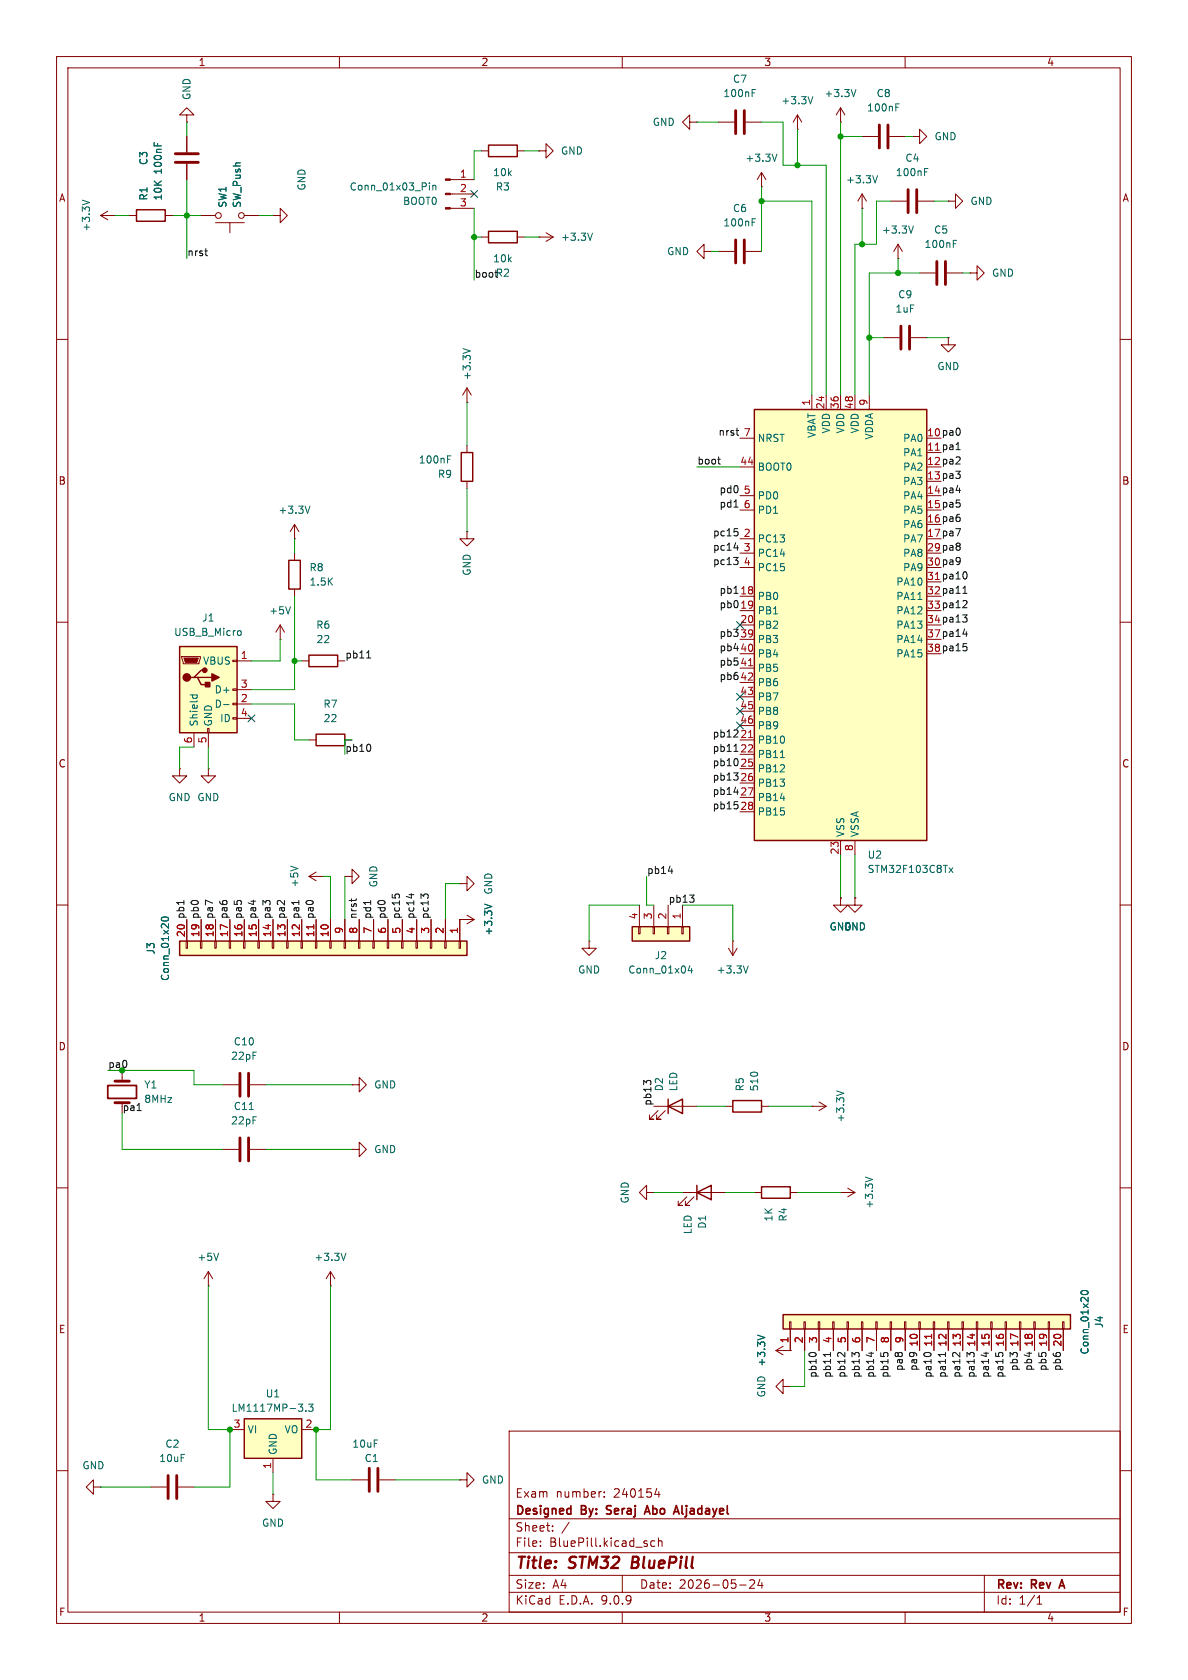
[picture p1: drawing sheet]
<svg xmlns="http://www.w3.org/2000/svg" width="210mm" height="297mm" viewBox="0 0 210 297" stroke-linecap="round" stroke-linejoin="round" font-family="sans-serif">
<g fill="none" stroke="#840000" stroke-width=".18">
<path d="M10 10h190v277h-190zM12 12h186v273h-186zM60 10v2M110 10v2M160 10v2M95.2 26.7h1.3v-1.3l1.3 1.3-1.3 1.2v-1.2M95.2 26.7h.1M10 60h2M198 60h2M10 110h2M198 110h2M10 160h2"/>
<path d="M198 160h2M10 210h2M198 210h2M90 253h108v32h-108zM10 260h2M90 278.5h108M90 274.5h108M90 268.5h108M95.5 273.2v.2M95.5 272.5v.1M97.7 270.5v.2M97.7 269.8v.1"/>
<path d="M100.6 269.1l-1.3 1.9M106.8 264.5v.2M106.8 263.8v.1M110 278.5v3M115.8 272.5l-.5-.1-.3 .3v.4l.2 .2h.6M115.8 264.2h.9M116.4 272.5l.2-.1 .4 .1v.9M116.4 271.9v1.5M116.5 263.7v1M132.5 279.4l.6-.1 .2 .1 .1 .3-.9 1.1h.9M134.3 279.2l-.3 1.1h.9M134.7 279.8v1"/>
<path d="M174 278.5v6.5M198 260h2M60 285v2M90 281.5h108M110 285v2M130.8 280.2h1.1M160 285v2M183.3 283.6h.9M183.3 282.5l.5-.4v1.5"/>
</g>
<path d="M107.2 267.6l.2 .1M107.3 266.3v.5M113.9 267.7l.5-1.5 .5 1.5M114.1 267.3h.7M187.7 279.3l-.5 1.5M187.3 280.4h.8" fill="none" stroke="#840000" stroke-width=".3"/>
<path d="M111.9 275.2l-.3 2h.8" fill="none" stroke="#840000" stroke-width=".4"/>
<path d="M43.2 250.8h10.1v7h-10.1z" fill="#ffffc2"/>
<path d="M43.2 250.8h10.1v7h-10.1z" fill="none" stroke="#840000" stroke-width=".25"/>
<g fill="none" stroke="#840000" stroke-width=".18">
<path d="M148.6 19.1l-.8 1.2M148.6 19.1l.8 1.2M148.6 19.1v2.5M134.6 33h.1M134.6 30.5l-.7 1.3M134.6 30.5l.8 1.3M134.6 30.5v2.5M148.6 21.6h.1M152.4 24.1h2.8M157.2 24.1h2.8M161.3 24.1h1.3v-1.2l1.2 1.2-1.2 1.3v-1.3M161.3 24.1h.1"/>
<path d="M127 44.5h2.8M131.8 44.5h2.8M171.4 48.3h1.3v-1.3l1.3 1.3-1.3 1.2v-1.2M171.4 48.3h.1M21.6 189.2v1.9M39.4 203.2h2.8M44.2 203.2h2.8M62.2 203.2h1.3v-1.3l1.3 1.3-1.3 1.3v-1.3M62.2 203.2h.1M40.6 252.7h2.6M48.3 257.8v2.5M53.3 252.7h2.6"/>
<path d="M16.5 262.9v-1.3l-1.3 1.3 1.3 1.3v-1.3h1.3M17.8 262.9h.1M26.7 262.9h2.8M31.5 262.9h2.8M48.3 264.2v1.2h1.2l-1.2 1.3-1.3-1.3h1.3M48.3 264.2h.1"/>
</g>
<path d="M151.3 15.8l-.4 1.3M158.4 19h.4M158.4 18.4h.6M133 39.3h.4M133 38.7h.6M137.3 27.2l-.4 1.3M44.1 196.2h.7M52.7 248.2h.8l-.4 .5M53.5 248.8v.6M54.1 249.4v.1M54.5 248.2h.8l-.4 .5 .4 .1v.6l-.2 .1-.6-.1" fill="none" stroke="#006464" stroke-width=".18"/>
<path d="M155.4 22.1v4.1M157 22.1v4.1M130 42.4v4.1M131.6 42.4v4.1M20.3 194.9h2.6M20.3 191.1h2.6M42.4 201.2v4M43.9 201.2v4M29.7 260.9v4M31.2 260.9v4" fill="none" stroke="#840000" stroke-width=".51"/>
<path d="M19 191.9h5.1v2.3h-5.1z" fill="none" stroke="#840000" stroke-width=".3"/>
<path d="M133.3 72.4h30.5v76.2h-30.5z" fill="#ffffc2"/>
<path d="M133.3 72.4h30.5v76.2h-30.5zM55.9 129.8h5.1v2h-5.1z" fill="none" stroke="#840000" stroke-width=".25"/>
<g fill="none" stroke="#840000" stroke-width=".18">
<path d="M157.5 35.6h2.8M162.3 35.6h2.8M167.6 35.6h1.3v-1.3l1.3 1.3-1.3 1.2v-1.2M167.6 35.6h.1M156.2 59.7h2.8M158.7 45.7h.1M158.7 43.2l-.7 1.3M158.7 43.2l.8 1.3M158.7 43.2v2.5M161 59.7h2.8M162.6 48.3h2.8M167.4 48.3h2.8"/>
<path d="M130.8 77.5h2.5M143.5 69.9v2.5M146 69.9v2.5M148.6 69.9v2.5M151.1 69.9v2.5M153.7 69.9v2.5M130.8 82.6h2.5M130.8 87.6h2.5M130.8 90.2h2.5M130.8 95.3h2.5M130.8 97.8h2.5M130.8 100.3h2.5"/>
<path d="M130.8 105.4h2.5M130.8 108h2.5M130.8 110.5h2.5M130.8 113h2.5M130.8 115.6h2.5M130.8 118.1h2.5M54.6 130.8h1.3M61 130.8h1.2M130.8 120.7h2.5M130.8 123.2h2.5M130.8 125.7h2.5M130.8 128.3h2.5"/>
<path d="M130.8 130.8h2.5M130.8 133.4h2.5M130.8 135.9h2.5M130.8 138.4h2.5M130.8 141h2.5M130.8 143.5h2.5M148.6 148.6v2.5M151.1 148.6v2.5M39.4 191.8h2.8M44.2 191.8h2.8M62.2 191.8h1.3v-1.3l1.3 1.3-1.3 1.2v-1.2M62.2 191.8h.1"/>
</g>
<path d="M132.3 117.7h.7M132.3 130.4h.7" fill="none" stroke="#a90000" stroke-width=".18"/>
<path d="M161.5 39.9l-.5 1.3M163.4 30.4h.5M163.4 29.8h.6M168.5 43.1h.4M168.5 42.5h.6M162.3 106h.7M137.9 133.9h.8M167.8 153.4l.6 .8M168.4 153.4l-.6 .8" fill="none" stroke="#006464" stroke-width=".18"/>
<path d="M160.5 33.5v4.1M162.1 33.5v4.1M159.3 57.7v4M160.8 57.7v4M165.6 46.2v4.1M167.1 46.2v4.1M42.4 189.7v4.1M43.9 189.7v4.1" fill="none" stroke="#840000" stroke-width=".51"/>
<path d="M31.7 166.4h50.8v2.5h-50.8z" fill="#ffffc2"/>
<path d="M31.7 166.4h50.8v2.5h-50.8zM129.5 194.6h5.1v2h-5.1zM134.6 209.8h5.1v2h-5.1z" fill="none" stroke="#840000" stroke-width=".25"/>
<g fill="none" stroke="#840000" stroke-width=".18">
<path d="M141 22.9h.1M141 20.3l-.8 1.3M141 20.3l.7 1.3M141 20.3v2.6M152.4 36.8h.1M152.4 34.3l-.8 1.3M152.4 34.3l.8 1.3M152.4 34.3v2.5M54.6 154.9l1.3 .8M54.6 154.9h2.5M55.9 154.2l-1.3 .7M57.1 154.9h.1"/>
<path d="M61 154.9h1.2v-1.2l1.3 1.2-1.3 1.3v-1.3M61 154.9h.1M148.6 158.8v1.2h1.3l-1.3 1.3-1.3-1.3h1.3M148.6 158.8h.1M151.1 158.8v1.2h1.3l-1.3 1.3-1.2-1.3h1.2M151.1 158.8h.1M32.9 166.4h.2v1.2h-.2zM33 162.6v3.8M35.4 166.4h.3v1.2h-.3zM35.6 162.6v3.8M38 166.4h.2v1.2h-.2zM38.1 162.6v3.8"/>
<path d="M40.5 166.4h.3v1.2h-.3zM40.6 162.6v3.8M43.1 166.4h.2v1.2h-.2zM43.2 162.6v3.8M45.6 166.4h.2v1.2h-.2zM45.7 162.6v3.8M48.1 166.4h.3v1.2h-.3zM48.3 162.6v3.8M50.7 166.4h.2v1.2h-.2zM50.8 162.6v3.8M53.2 166.4h.3v1.2h-.3zM53.3 162.6v3.8"/>
<path d="M55.8 166.4h.2v1.2h-.2zM55.9 162.6v3.8M58.3 166.4h.2v1.2h-.2zM58.4 162.6v3.8M60.8 166.4h.3v1.2h-.3zM61 162.6v3.8M63.4 166.4h.2v1.2h-.2zM63.5 162.6v3.8M65.9 166.4h.3v1.2h-.3zM66 162.6v3.8M68.5 166.4h.2v1.2h-.2zM68.6 162.6v3.8"/>
<path d="M71 166.4h.2v1.2h-.2zM71.1 162.6v3.8M73.5 166.4h.3v1.2h-.3zM73.7 162.6v3.8M76.1 166.4h.2v1.2h-.2zM76.2 162.6v3.8M78.6 166.4h.3v1.2h-.3zM78.7 162.6v3.8M81.2 166.4h.2v1.2h-.2zM81.3 162.6v3.8M128.3 195.6h1.2M134.6 195.6h1.3"/>
<path d="M143.5 195.6h.1M143.5 195.6h2.5M144.8 194.8l1.2 .8M146 195.6l-1.2 .7M133.3 210.8h1.3M139.7 210.8h1.3M138.4 245.1v-1.3l-1.2 1.3 1.2 1.3v-1.3h1.3M139.7 245.1h.1"/>
</g>
<path d="M55.5 163.5v.7" fill="none" stroke="#a90000" stroke-width=".18"/>
<path d="M143.7 17.1l-.4 1.3M155.1 31.1l-.4 1.2M51.4 153.1l1.2 .4M28.6 162.2a.69 .69 0 0 1 1.2 .3 .72 .72 0 0 1-1.3-.1zM147.9 192.9l1.3 .4" fill="none" stroke="#006464" stroke-width=".18"/>
<path d="M111.8 163.8h10.1v2.6h-10.1z" fill="#ffffc2"/>
<path d="M86.4 40.9h5v2h-5zM51.1 99.1h2v5h-2zM81.5 80h2.1v5.1h-2.1zM111.8 163.8h10.1v2.6h-10.1z" fill="none" stroke="#840000" stroke-width=".25"/>
<g fill="none" stroke="#840000" stroke-width=".18">
<path d="M33 20.3h1.3l-1.3-1.2-1.3 1.2h1.3v1.3M33 21.6h.1M33 24.1v2.8M33 29v2.8M35.6 38.1h2.5M38.1 39.4h5.1M40.6 39.4v1.7M43.2 38.1h2.5M48.3 38.1h1.2v-1.3l1.3 1.3-1.3 1.3v-1.3M48.3 38.1h.1M121.9 21.6v-1.3l-1.3 1.3 1.3 1.3v-1.3h1.3M123.2 21.6h.1"/>
<path d="M127 21.6h2.8M131.8 21.6h2.8M85.1 41.9h1.3M91.4 41.9h1.3M124.5 44.5v-1.3l-1.3 1.3 1.3 1.2v-1.2h1.2M125.7 44.5h.1M167.6 59.7v1.3h1.3l-1.3 1.2-1.2-1.2h1.2M167.6 59.7h.1M82.5 71.1h.1M82.5 68.6v2.5M82.5 78.7v1.3M82.5 68.6l-.7 1.3"/>
<path d="M82.5 68.6l.8 1.3M52.1 95.3h.1M52.1 92.7l-.8 1.3M52.1 92.7l.7 1.3M52.1 92.7v2.6M52.1 97.8v1.3M82.5 94v1.3h1.3l-1.3 1.2-1.2-1.2h1.2M82.5 94h.1M82.5 85.1v1.3M52.1 104.1v1.3M36.8 135.9v1.3h1.3l-1.3 1.2-1.2-1.2h1.2M36.8 135.9h.1"/>
<path d="M81.3 156.2h1.2v-1.3l1.3 1.3-1.3 1.3v-1.3M81.3 156.2h.1M81.3 162.6h.1M81.3 162.6h2.5M82.5 161.8l1.3 .8M83.8 162.6l-1.3 .7M104.1 166.4v1.2h1.3l-1.3 1.3-1.2-1.3h1.2M104.1 166.4h.1M112.9 163.8h.3v1.3h-.3zM113 160v3.8M115.4 163.8h.3v1.3h-.3zM115.6 160v3.8"/>
<path d="M118 163.8h.2v1.3h-.2zM118.1 160v3.8M120.5 163.8h.3v1.3h-.3zM120.6 160v3.8M128.8 167.6l.7 1.3M129.5 166.4h.1M129.5 166.4v2.5M130.3 167.6l-.8 1.3M114.3 210.8v-1.2l-1.3 1.2 1.3 1.3v-1.3h1.3M115.6 210.8h.1M62.2 261.6h2.8M67.1 261.6h2.7"/>
<circle cx="38.6" cy="38.1" r=".51"/>
<circle cx="42.7" cy="38.1" r=".51"/>
</g>
<path d="M133 16.4h.4M133 15.8h.6M27.2 25.2v.6M27.9 25.4v.4M81.9 61.6l1.2 .5M54.8 89.5l-.4 1.2M79.1 81.2h.4M79.1 80.6h.6M85.7 159.8l1.2 .5M122 170.7l-.4 .9h.8M122.3 171.2v.8M132.3 170.8l-.5 1.2" fill="none" stroke="#006464" stroke-width=".18"/>
<path d="M130 19.6v4M131.6 19.6v4M31 28.7h4.1M31 27.2h4.1M65.3 259.6v4.1M66.8 259.6v4.1" fill="none" stroke="#840000" stroke-width=".51"/>
<path d="M31.7 114.3h10.2v15.2h-10.2z" fill="#ffffc2"/>
<path d="M86.4 25.7h5v2h-5zM31.7 114.3h10.2v15.2h-10.2zM34.3 119.8h.6l.7 1.2h1.2M34.9 119.8h2.6M36.2 118.5h-.6l-1.3 1.3h-.6M54.6 115.8h5.1v2.1h-5.1zM118.1 195.6l2.5-1.3v2.6zM118.1 194.3v2.6M123.2 210.8l2.5-1.2v2.5zM123.2 209.6v2.5" fill="none" stroke="#840000" stroke-width=".25"/>
<g fill="none" stroke="#840000" stroke-width=".18">
<path d="M79.6 31.8h4.2M79.6 34.3h4.2M79.6 36.8h4.2M85.1 26.7h1.3M91.4 26.7h1.3M95.2 41.9h.1M95.2 41.9h2.6M96.5 41.1l1.3 .8M97.8 41.9l-1.3 .8M32.1 116.1h3.3v.2l-.2 1h-2.8zM41.1 116.7h.8v.3h-.8zM41.9 116.8h2.5"/>
<path d="M49.5 113h.1M49.5 110.5l-.7 1.3M49.5 110.5l.8 1.3M49.5 110.5v2.5M53.3 116.8h1.3M59.7 116.8h1.3M31.7 135.9v1.3h1.3l-1.3 1.2-1.2-1.2h1.2M31.7 135.9h.1M34.3 129.5v2.6M36.7 128.8h.3v.7h-.3zM36.8 129.5v2.6M41.1 121.8h.8v.2h-.8z"/>
<path d="M41.1 124.3h.8v.3h-.8zM41.1 126.9h.8v.2h-.8zM41.9 121.9h2.5M41.9 124.5h2.5M41.9 127h2.5M115.6 195.6h7.6M116.3 196.3l-1.5 1.6h.8h-.8v-.8M117.6 196.3l-1.5 1.6h.7h-.7v-.8M120.6 210.8h7.7M121.4 211.6l-1.5 1.5h.7h-.7v-.8M122.7 211.6l-1.5 1.5h.7h-.7v-.8M58.4 227.3h.1"/>
<path d="M58.4 224.8l-.7 1.3M58.4 224.8l.8 1.3M58.4 224.8v2.5M81.3 261.6h1.2v-1.3l1.3 1.3-1.3 1.3v-1.3M81.3 261.6h.1"/>
</g>
<g fill="#840000" stroke="#840000" stroke-width=".18">
<path d="M32.5 116.3h2.6l-.3 .8h-2z"/>
<path d="M78.7 31.6h.9v.3h-.9z"/>
<path d="M78.7 34.2h.9v.2h-.9z"/>
<path d="M78.7 36.7h.9v.3h-.9z"/>
</g>
<g fill="#840000" stroke="#840000" stroke-width=".25">
<path d="M36.3 120.7h.8v.7h-.8z"/>
<path d="M37.5 119.1l1.2 .7-1.2 .6z"/>
<circle cx="33" cy="119.8" r=".63"/>
<circle cx="36.2" cy="118.5" r=".38"/>
</g>
<path d="M75.9 32.3v.2M75.9 32.8v.8M76.5 32.8v.8M76.5 32.9l.2-.1h.3l.1 .8M104.7 41.2l-.4 1.3M42.2 111.5l.3 .1 .1 .1v.5l-.4 .1M51.3 107.3l-.4 1.2M33.6 122.9h1.3M34.1 122.9l-.1 .3M34.8 122.9l.1 .3M39.5 124.6h1M61.1 221.6l-.4 1.2" fill="none" stroke="#006464" stroke-width=".18"/>
<path d="M138.4 232.4h50.8v2.5h-50.8z" fill="#ffffc2"/>
<path d="M24.1 37.1h5.1v2h-5.1zM138.4 232.4h50.8v2.5h-50.8z" fill="none" stroke="#840000" stroke-width=".25"/>
<g fill="none" stroke="#840000" stroke-width=".18">
<path d="M17.8 38.1l1.2 .8M17.8 38.1h2.5M19 37.3l-1.2 .8M20.3 38.1h.1M22.9 38.1h1.2M29.2 38.1h1.3M33 24.1v2.8M33 29v2.8M35.6 38.1h2.5M43.2 38.1h2.5M148.6 158.8h.1M151.1 158.8h.1"/>
<path d="M33 162.6v3.8M35.6 162.6v3.8M38.1 162.6v3.8M40.6 162.6v3.8M43.2 162.6v3.8M45.7 162.6v3.8M48.3 162.6v3.8M50.8 162.6v3.8M53.3 162.6v3.8M55.9 162.6v3.8M58.4 162.6v3.8M61 162.6v3.8"/>
<path d="M63.5 162.6v3.8M66 162.6v3.8M68.6 162.6v3.8M71.1 162.6v3.8M73.7 162.6v3.8M76.2 162.6v3.8M78.7 162.6v3.8M81.3 162.6h.1M81.3 162.6v3.8M148.6 210.8h.1M148.6 210.8h2.5M149.9 210.1l1.2 .7"/>
<path d="M151.1 210.8l-1.2 .8M36.8 227.3h.1M36.8 224.8l-.7 1.3M36.8 224.8l.8 1.3M36.8 224.8v2.5M137.2 238.8l1.2 .7M137.2 238.8h2.5M138.4 238l-1.2 .8M139.6 233.7h.2v1.2h-.2zM139.7 238.8h.1M139.7 234.9v3.9M142.1 233.7h.3v1.2h-.3z"/>
<path d="M142.2 234.9v3.9M144.7 233.7h.2v1.2h-.2zM144.8 234.9v3.9M147.2 233.7h.2v1.2h-.2zM147.3 234.9v3.9M149.7 233.7h.3v1.2h-.3zM149.9 234.9v3.9M152.3 233.7h.2v1.2h-.2zM152.4 234.9v3.9M154.8 233.7h.3v1.2h-.3zM154.9 234.9v3.9M157.4 233.7h.2v1.2h-.2z"/>
<path d="M157.5 234.9v3.9M159.9 233.7h.2v1.2h-.2zM160 234.9v3.9M162.4 233.7h.3v1.2h-.3zM162.6 234.9v3.9M165 233.7h.2v1.2h-.2zM165.1 234.9v3.9M167.5 233.7h.3v1.2h-.3zM167.6 234.9v3.9M170.1 233.7h.2v1.2h-.2zM170.2 234.9v3.9M172.6 233.7h.2v1.2h-.2z"/>
<path d="M172.7 234.9v3.9M175.1 233.7h.3v1.2h-.3zM175.3 234.9v3.9M177.7 233.7h.2v1.2h-.2zM177.8 234.9v3.9M180.2 233.7h.3v1.2h-.3zM180.3 234.9v3.9M182.8 233.7h.2v1.2h-.2zM182.9 234.9v3.9M185.3 233.7h.2v1.2h-.2zM185.4 234.9v3.9M187.8 233.7h.3v1.2h-.3z"/>
<path d="M188 234.9v3.9"/>
</g>
<path d="M55.5 163.5v.7M164.7 235.9v.7" fill="none" stroke="#a90000" stroke-width=".18"/>
<path d="M14.5 35.4l1.3 .4M27.2 25.2v.6M27.9 25.4v.4M85.7 159.8l1.2 .5M28.6 162.2a.69 .69 0 0 1 1.2 .3 .72 .72 0 0 1-1.3-.1zM153 208.1l1.2 .4M38.6 221.6l-.4 1.2M133.9 236l1.3 .5M191.1 228.3a.75 .75 0 0 1 1.2 .3 .72 .72 0 0 1-1.2-.2z" fill="none" stroke="#006464" stroke-width=".18"/>
<g fill="none" stroke="#0f0f0f" stroke-width=".18">
<path d="M36.2 44.4h.5M36.4 45.1l.3 .1M130.1 76.1h.5M130.3 76.9l.3 .1M169 79.5h.7M126.9 81.2h.4M127.1 82h.2M129.7 98.5h.8l-.5 .5M129.7 96.9h.8M129.7 89.7h.8M129.8 93.5h.6M130.2 99l.3 .3v.3l-.3 .2"/>
<path d="M130.2 94l.3 .2v.3l-.3 .2M130.3 96.4v.9M64.8 116.3h.7M65.1 115.2l.1-.1v1.2M129.7 104.9h.8M170.2 108.7h.7l-.4 .5M170.2 112.1h.8M170.2 104.9h.7M170.3 113.8h.6M170.5 103.8l.1-.2v1.3M170.8 114.3l.1 .2-.1 .5M170.8 101.2l.1 .4-.1 .6"/>
<path d="M170.8 106.2l.1 .2v.3l-.7 .7h.7M170.8 109.3l.1 .1-.1 .5M65.4 131.7l.1 .4-.1 .6M129.7 136.6h.8l-.5 .5M129.7 132.8h.8M130 131.7l.1-.1v1.2M130.4 129.6l-.7 .7h.8M32.5 159.2v.7M52.8 159.2v.7M62.1 158.9v.5M63 158.9l-.1 .2M65.5 159.2v.7"/>
<path d="M69.3 158.1v.6M69.8 158.3l.3-.3h.3l.2 .3M72.7 158v.8M74.9 158.5l-.5-.5v.8M74.9 158.3l.2-.3h.3l.3 .3M118.1 154h.8M121.9 158.2h.8l-.4 .5M122.6 158.8l.1 .2-.1 .4M129.7 140h.8M129.8 141.7h.6M24.2 196.3h.8M114.3 191.4l-.5-.4v.8"/>
<path d="M114.3 191.1l.2-.1 .5 .1M143.1 239.2l.4-.1 .6 .1M146.8 239.5h-1.3l.2 .1M146.8 239.1v.7M149.3 239.1v.8l-.7-.7-.3-.1-.2 .1M151.1 239.5l-.5-.4v.8M151.2 239.2l.1-.1 .5 .1M154 239v.8M155.7 239.2v.6M156.2 239.2l.2-.1 .5 .1M163.4 239.2l.4-.1 .7 .1M167.1 239.1v.7"/>
<path d="M167.1 239.5h-1.2l.1 .1M169.7 239.1v.8l-.8-.7-.3-.1-.1 .1M171.4 239.5l-.5-.4v.8M171.5 239.2l.2-.1 .4 .1M174.3 239v.8M176 239.2v.6M176.6 239.2l.1-.1 .5 .1"/>
</g>
<g fill="none" stroke="#009600" stroke-width=".18">
<path d="M20.3 38.1h2.6M30.5 38.1h5.1M33 21.6v2.5M33 31.8v13.9M45.7 38.1h2.6M83.8 36.8v12.7M85.1 26.7h-1.3v5.1M92.7 26.7h2.5M123.2 21.6h3.8M134.6 35.6h8.9v34.3M134.6 21.6h3.8v7.6h7.6v40.7M134.6 33v11.5"/>
<path d="M141 22.9v6.3M148.6 21.6v48.3M148.6 24.1h3.8M152.4 36.8v6.4M157.5 35.6h-2.6v7.6h-3.8v26.7M160 24.1h1.3M165.1 35.6h2.5M83.8 41.9h1.3M92.7 41.9h2.5M125.7 44.5h1.3M153.7 59.7h2.5M158.7 45.7v2.6"/>
<path d="M162.6 48.3h-8.9v21.6M163.8 59.7h3.8M170.2 48.3h1.2M82.5 71.1v7.6M52.1 95.3v2.5M82.5 86.4v7.6M123.2 82.6h7.6M49.5 113v3.8h-5.1M52.1 105.4v16.5h-7.7M52.1 116.8h1.2M34.3 132.1h-2.6v3.8M36.8 132.1v3.8"/>
<path d="M44.4 124.5h7.7v6.3h2.5M62.2 130.8h-1.2v2.6M57.1 154.9h1.3v7.7M61 154.9v7.7M81.3 156.2h-2.6v6.4M114.3 154.9v5.1h1.3M148.6 151.1v7.7M151.1 151.1v7.7M113 160h-8.9v6.4M120.6 160h8.9v6.4M21.6 189.2h12.7v2.6h5.1M21.6 196.9v6.3h17.8"/>
<path d="M47 191.8h15.2M123.2 195.6h5.1M135.9 195.6h7.6M47 203.2h15.2M115.6 210.8h5M128.3 210.8h5M141 210.8h7.6M36.8 227.3v25.4h3.8v10.2h-6.3M58.4 227.3v25.4h-2.5v8.9h6.3M142.2 238.8v6.3h-2.5M17.8 262.9h8.9M48.3 260.3v3.9"/>
<path d="M69.8 261.6h11.5"/>
</g>
<path d="M83.2 33.7l1.2 1.2M84.4 33.7l-1.2 1.2M130.2 109.9l1.2 1.2M131.4 109.9l-1.2 1.2M43.8 126.4l1.3 1.2M45.1 126.4l-1.3 1.2M130.2 122.6l1.2 1.2M130.2 127.7l1.2 1.2M130.2 125.1l1.2 1.2M131.4 122.6l-1.2 1.2M131.4 127.7l-1.2 1.2M131.4 125.1l-1.2 1.2" fill="none" stroke="#000084" stroke-width=".18"/>
<g fill="#009600" stroke="#009600" stroke-width=".18">
<circle cx="148.6" cy="24.1" r=".46"/>
<circle cx="141" cy="29.2" r=".46"/>
<circle cx="152.4" cy="43.2" r=".46"/>
<circle cx="83.8" cy="41.9" r=".46"/>
<circle cx="134.6" cy="35.6" r=".46"/>
<circle cx="153.7" cy="59.7" r=".46"/>
<circle cx="158.7" cy="48.3" r=".46"/>
<circle cx="33" cy="38.1" r=".46"/>
<circle cx="55.9" cy="252.7" r=".46"/>
<circle cx="40.6" cy="252.7" r=".46"/>
<circle cx="52.1" cy="116.8" r=".46"/>
</g>
<g font-size="2.8" fill="#840000">
<text x="91" y="277.9">Title:</text>
<text x="100.7" y="277.9">STM32</text>
<text x="112.5" y="277.9">BluePill</text>
</g>
<g font-size="2.1" fill="#840000">
<text x="91" y="268.2">Designed</text>
<text x="91" y="265">Exam</text>
<text x="98.2" y="265">number:</text>
<text x="102.8" y="268.2">By:</text>
<text x="107.9" y="268.2">Seraj</text>
<text x="108.5" y="265">240154</text>
<text x="115.4" y="268.2">Abo</text>
<text x="121.1" y="268.2">Aljadayel</text>
<text x="91" y="273.7">File:</text>
<text x="91" y="271">Sheet:</text>
<text x="97.1" y="273.7">BluePill.kicad_sch</text>
<text x="91" y="281.1">Size:</text>
<text x="97.7" y="281.1">A4</text>
<text x="113" y="281.1">Date:</text>
<text x="120" y="281.1">2026-05-24</text>
<text x="176" y="281.3">Rev:</text>
<text x="182.4" y="281.3">Rev</text>
<text x="188.1" y="281.3">A</text>
<text x="91" y="283.9">KiCad</text>
<text x="98.7" y="283.9">E.D.A.</text>
<text x="106.3" y="283.9">9.0.9</text>
<text x="176" y="283.9">Id:</text>
<text x="180.1" y="283.9">1/1</text>
</g>
<g font-size="1.8" fill="#840000">
<text x="35" y="11.9">1</text>
<text x="85" y="11.9">2</text>
<text x="135" y="11.9">3</text>
<text x="185" y="11.9">4</text>
<text x="10.3" y="35.9">A</text>
<text x="198.4" y="35.9">A</text>
<text x="10.3" y="85.9">B</text>
<text x="198.3" y="85.9">B</text>
<text x="10.3" y="135.9">C</text>
<text x="198.3" y="135.9">C</text>
<text x="10.3" y="185.9">D</text>
<text x="198.3" y="185.9">D</text>
<text x="10.3" y="235.9">E</text>
<text x="198.3" y="235.9">E</text>
<text x="10.3" y="285.9">F</text>
<text x="35" y="286.9">1</text>
<text x="85" y="286.9">2</text>
<text x="135" y="286.9">3</text>
<text x="185" y="286.9">4</text>
<text x="198.4" y="285.9">F</text>
</g>
<g font-size="1.8" fill="#006464">
<text x="33.9" y="17.8" transform="rotate(-90 33.9 17.8)">GND</text>
<text x="127.8" y="17.4">100nF</text>
<text x="129.5" y="14.8">C7</text>
<text x="145.6" y="17.4">+3.3V</text>
<text x="154.9" y="17.4">C8</text>
<text x="115.3" y="22.5">GND</text>
<text x="138" y="18.6">+3.3V</text>
<text x="153.2" y="19.9">100nF</text>
<text x="26.3" y="29.3" transform="rotate(-90 26.3 29.3)">C3</text>
<text x="99.1" y="27.5">GND</text>
<text x="131.7" y="28.8">+3.3V</text>
<text x="159.9" y="28.8">C4</text>
<text x="165.1" y="25">GND</text>
<text x="26.3" y="35.6" transform="rotate(-90 26.3 35.6)">R1</text>
<text x="28.8" y="35.6" transform="rotate(-90 28.8 35.6)">10K</text>
<text x="28.8" y="31" transform="rotate(-90 28.8 31)">100nF</text>
<text x="54.2" y="33.8" transform="rotate(-90 54.2 33.8)">GND</text>
<text x="61.7" y="33.9">Conn_01x03_Pin</text>
<text x="87.1" y="31.3">10k</text>
<text x="87.6" y="33.9">R3</text>
<text x="149.5" y="32.6">+3.3V</text>
<text x="158.3" y="31.3">100nF</text>
<text x="16.1" y="41" transform="rotate(-90 16.1 41)">+3.3V</text>
<text x="40.2" y="36.8" transform="rotate(-90 40.2 36.8)">SW1</text>
<text x="42.8" y="36.8" transform="rotate(-90 42.8 36.8)">SW_Push</text>
<text x="71.1" y="36.4">BOOT0</text>
<text x="127.8" y="40.2">100nF</text>
<text x="129.5" y="37.7">C6</text>
<text x="155.8" y="41.5">+3.3V</text>
<text x="165" y="41.5">C5</text>
<text x="171.5" y="36.4">GND</text>
<text x="87.1" y="46.6">10k</text>
<text x="99.1" y="42.8">+3.3V</text>
<text x="117.8" y="45.3">GND</text>
<text x="163.3" y="44">100nF</text>
<text x="158.7" y="52.9">C9</text>
<text x="175.3" y="49.1">GND</text>
<text x="158.2" y="55.5">1uF</text>
<text x="165.6" y="65.6">GND</text>
<text x="83.4" y="67.3" transform="rotate(-90 83.4 67.3)">+3.3V</text>
<text x="144.4" y="77.5" transform="rotate(-90 144.4 77.5)">VBAT</text>
<text x="146.9" y="76.7" transform="rotate(-90 146.9 76.7)">VDD</text>
<text x="149.5" y="76.7" transform="rotate(-90 149.5 76.7)">VDD</text>
<text x="152" y="76.7" transform="rotate(-90 152 76.7)">VDD</text>
<text x="154.5" y="77.8" transform="rotate(-90 154.5 77.8)">VDDA</text>
<text x="73.9" y="82.1">100nF</text>
<text x="133.9" y="78.3">NRST</text>
<text x="133.9" y="83.4">BOOT0</text>
<text x="159.6" y="78.3">PA0</text>
<text x="159.6" y="80.9">PA1</text>
<text x="159.6" y="83.4">PA2</text>
<text x="77.3" y="84.7">R9</text>
<text x="133.9" y="88.5">PD0</text>
<text x="159.6" y="86">PA3</text>
<text x="159.6" y="88.5">PA4</text>
<text x="49.1" y="91">+3.3V</text>
<text x="133.9" y="91">PD1</text>
<text x="159.6" y="91">PA5</text>
<text x="159.6" y="93.6">PA6</text>
<text x="54.6" y="101.2">R8</text>
<text x="83.4" y="101.9" transform="rotate(-90 83.4 101.9)">GND</text>
<text x="133.9" y="96.1">PC13</text>
<text x="133.9" y="98.7">PC14</text>
<text x="133.9" y="101.2">PC15</text>
<text x="159.6" y="96.1">PA7</text>
<text x="159.6" y="98.7">PA8</text>
<text x="159.6" y="101.2">PA9</text>
<text x="54.6" y="103.7">1.5K</text>
<text x="133.9" y="106.3">PB0</text>
<text x="158.3" y="103.7">PA10</text>
<text x="158.3" y="106.3">PA11</text>
<text x="30.7" y="112.6">USB_B_Micro</text>
<text x="35.6" y="110.1">J1</text>
<text x="47.5" y="108.8">+5V</text>
<text x="55.8" y="111.4">R6</text>
<text x="55.8" y="113.9">22</text>
<text x="133.9" y="108.8">PB1</text>
<text x="133.9" y="111.4">PB2</text>
<text x="133.9" y="113.9">PB3</text>
<text x="158.3" y="108.8">PA12</text>
<text x="158.3" y="111.4">PA13</text>
<text x="158.3" y="113.9">PA14</text>
<text x="35.8" y="117.7">VBUS</text>
<text x="133.9" y="116.4">PB4</text>
<text x="133.9" y="119">PB5</text>
<text x="158.3" y="116.4">PA15</text>
<text x="37.8" y="122.8">D+</text>
<text x="37.8" y="125.3">D-</text>
<text x="57.1" y="125.3">R7</text>
<text x="133.9" y="121.5">PB6</text>
<text x="133.9" y="124.1">PB7</text>
<text x="35.2" y="128.5" transform="rotate(-90 35.2 128.5)">Shield</text>
<text x="37.7" y="128.5" transform="rotate(-90 37.7 128.5)">GND</text>
<text x="38.8" y="127.9">ID</text>
<text x="57.1" y="127.9">22</text>
<text x="133.9" y="126.6">PB8</text>
<text x="133.9" y="129.1">PB9</text>
<text x="133.9" y="131.7">PB10</text>
<text x="133.9" y="134.2">PB11</text>
<text x="133.9" y="136.8">PB12</text>
<text x="29.7" y="141.8">GND GND</text>
<text x="133.9" y="139.3">PB13</text>
<text x="133.9" y="141.8">PB14</text>
<text x="133.9" y="144.4">PB15</text>
<text x="149.5" y="148.1" transform="rotate(-90 149.5 148.1)">VSS</text>
<text x="152" y="148.1" transform="rotate(-90 152 148.1)">VSSA</text>
<text x="153.3" y="152">U2</text>
<text x="153.3" y="154.5">STM32F103C8Tx</text>
<text x="52.9" y="157" transform="rotate(-90 52.9 157)">+5V</text>
<text x="66.9" y="157" transform="rotate(-90 66.9 157)">GND</text>
<text x="87.2" y="158.2" transform="rotate(-90 87.2 158.2)">GND</text>
<text x="87.2" y="165.5" transform="rotate(-90 87.2 165.5)">+3.3V</text>
<text x="146.6" y="164.7">GND</text>
<text x="149.1" y="164.7">GND</text>
<text x="27.5" y="168.8" transform="rotate(-90 27.5 168.8)">J3</text>
<text x="30.1" y="173.5" transform="rotate(-90 30.1 173.5)">Conn_01x20</text>
<text x="102.1" y="172.3">GND</text>
<text x="111" y="172.3">Conn_01x04</text>
<text x="115.6" y="169.8">J2</text>
<text x="126.6" y="172.3">+3.3V</text>
<text x="41.2" y="185">C10</text>
<text x="40.8" y="187.6">22pF</text>
<text x="25.4" y="192.6">Y1</text>
<text x="25.4" y="195.2">8MHz</text>
<text x="41.2" y="196.4">C11</text>
<text x="66" y="192.6">GND</text>
<text x="117.4" y="193" transform="rotate(-90 117.4 193)">D2</text>
<text x="119.9" y="193" transform="rotate(-90 119.9 193)">LED</text>
<text x="131.7" y="193" transform="rotate(-90 131.7 193)">R5</text>
<text x="134.2" y="193" transform="rotate(-90 134.2 193)">510</text>
<text x="40.8" y="199">22pF</text>
<text x="149.5" y="198.5" transform="rotate(-90 149.5 198.5)">+3.3V</text>
<text x="66" y="204.1">GND</text>
<text x="111.4" y="212.9" transform="rotate(-90 111.4 212.9)">GND</text>
<text x="154.5" y="213.8" transform="rotate(-90 154.5 213.8)">+3.3V</text>
<text x="122.5" y="218.3" transform="rotate(-90 122.5 218.3)">LED</text>
<text x="125" y="217.3" transform="rotate(-90 125 217.3)">D1</text>
<text x="136.8" y="216.1" transform="rotate(-90 136.8 216.1)">1K</text>
<text x="139.3" y="216.1" transform="rotate(-90 139.3 216.1)">R4</text>
<text x="34.8" y="223.1">+5V</text>
<text x="55.5" y="223.1">+3.3V</text>
<text x="192.6" y="239.6" transform="rotate(-90 192.6 239.6)">Conn_01x20</text>
<text x="195.2" y="234.9" transform="rotate(-90 195.2 234.9)">J4</text>
<text x="135.5" y="241.7" transform="rotate(-90 135.5 241.7)">+3.3V</text>
<text x="40.8" y="249.8">LM1117MP-3.3</text>
<text x="46.9" y="247.2">U1</text>
<text x="135.5" y="247.1" transform="rotate(-90 135.5 247.1)">GND</text>
<text x="29.1" y="256.1">C2</text>
<text x="43.7" y="253.6">VI</text>
<text x="49.1" y="257.3" transform="rotate(-90 49.1 257.3)">GND</text>
<text x="50.2" y="253.6">VO</text>
<text x="62.2" y="256.1">10uF</text>
<text x="14.5" y="259.9">GND</text>
<text x="28.1" y="258.7">10uF</text>
<text x="64.4" y="258.7">C1</text>
<text x="85.1" y="262.5">GND</text>
<text x="46.2" y="270.1">GND</text>
</g>
<g font-size="1.8" fill="#a90000">
<text x="81.2" y="31.5">1</text>
<text x="81.2" y="34">2</text>
<text x="81.2" y="36.6">3</text>
<text x="143.3" y="71.8" transform="rotate(-90 143.3 71.8)">1</text>
<text x="153.4" y="71.8" transform="rotate(-90 153.4 71.8)">9</text>
<text x="131.4" y="77.2">7</text>
<text x="145.8" y="72.4" transform="rotate(-90 145.8 72.4)">24</text>
<text x="148.3" y="72.4" transform="rotate(-90 148.3 72.4)">36</text>
<text x="150.9" y="72.4" transform="rotate(-90 150.9 72.4)">48</text>
<text x="130.8" y="82.3">44</text>
<text x="131.4" y="87.4">5</text>
<text x="131.4" y="89.9">6</text>
<text x="131.4" y="95">2</text>
<text x="131.4" y="97.5">3</text>
<text x="131.4" y="100.1">4</text>
<text x="130.8" y="105.2">18</text>
<text x="130.8" y="110.2">20</text>
<text x="42.5" y="116.6">1</text>
<text x="42.5" y="121.7">3</text>
<text x="42.5" y="124.2">2</text>
<text x="130.8" y="122.9">43</text>
<text x="130.8" y="125.5">45</text>
<text x="34" y="131.5" transform="rotate(-90 34 131.5)">6</text>
<text x="36.6" y="131.5" transform="rotate(-90 36.6 131.5)">5</text>
<text x="42.5" y="126.7">4</text>
<text x="130.8" y="128">46</text>
<text x="130.8" y="133.1">22</text>
<text x="148.3" y="151.2" transform="rotate(-90 148.3 151.2)">23</text>
<text x="150.9" y="150.6" transform="rotate(-90 150.9 150.6)">8</text>
<text x="32.8" y="165.8" transform="rotate(-90 32.8 165.8)">20</text>
<text x="35.3" y="165.8" transform="rotate(-90 35.3 165.8)">19</text>
<text x="37.8" y="165.8" transform="rotate(-90 37.8 165.8)">18</text>
<text x="40.4" y="165.8" transform="rotate(-90 40.4 165.8)">17</text>
<text x="42.9" y="165.8" transform="rotate(-90 42.9 165.8)">16</text>
<text x="45.5" y="165.8" transform="rotate(-90 45.5 165.8)">15</text>
<text x="48" y="165.8" transform="rotate(-90 48 165.8)">14</text>
<text x="50.5" y="165.8" transform="rotate(-90 50.5 165.8)">13</text>
<text x="53.1" y="165.8" transform="rotate(-90 53.1 165.8)">12</text>
<text x="55.6" y="165.8" transform="rotate(-90 55.6 165.8)">11</text>
<text x="58.2" y="165.8" transform="rotate(-90 58.2 165.8)">10</text>
<text x="60.7" y="165.2" transform="rotate(-90 60.7 165.2)">9</text>
<text x="63.2" y="165.2" transform="rotate(-90 63.2 165.2)">8</text>
<text x="65.8" y="165.2" transform="rotate(-90 65.8 165.2)">7</text>
<text x="68.3" y="165.2" transform="rotate(-90 68.3 165.2)">6</text>
<text x="70.9" y="165.2" transform="rotate(-90 70.9 165.2)">5</text>
<text x="73.4" y="165.2" transform="rotate(-90 73.4 165.2)">4</text>
<text x="75.9" y="165.2" transform="rotate(-90 75.9 165.2)">3</text>
<text x="78.5" y="165.2" transform="rotate(-90 78.5 165.2)">2</text>
<text x="81" y="165.2" transform="rotate(-90 81 165.2)">1</text>
<text x="112.8" y="162.6" transform="rotate(-90 112.8 162.6)">4</text>
<text x="115.3" y="162.6" transform="rotate(-90 115.3 162.6)">3</text>
<text x="117.9" y="162.6" transform="rotate(-90 117.9 162.6)">2</text>
<text x="120.4" y="162.6" transform="rotate(-90 120.4 162.6)">1</text>
<text x="139.4" y="237.6" transform="rotate(-90 139.4 237.6)">1</text>
<text x="142" y="237.6" transform="rotate(-90 142 237.6)">2</text>
<text x="144.5" y="237.6" transform="rotate(-90 144.5 237.6)">3</text>
<text x="147.1" y="237.6" transform="rotate(-90 147.1 237.6)">4</text>
<text x="149.6" y="237.6" transform="rotate(-90 149.6 237.6)">5</text>
<text x="152.1" y="237.6" transform="rotate(-90 152.1 237.6)">6</text>
<text x="154.7" y="237.6" transform="rotate(-90 154.7 237.6)">7</text>
<text x="157.2" y="237.6" transform="rotate(-90 157.2 237.6)">8</text>
<text x="159.8" y="237.6" transform="rotate(-90 159.8 237.6)">9</text>
<text x="162.3" y="238.2" transform="rotate(-90 162.3 238.2)">10</text>
<text x="164.8" y="238.2" transform="rotate(-90 164.8 238.2)">11</text>
<text x="167.4" y="238.2" transform="rotate(-90 167.4 238.2)">12</text>
<text x="169.9" y="238.2" transform="rotate(-90 169.9 238.2)">13</text>
<text x="172.5" y="238.2" transform="rotate(-90 172.5 238.2)">14</text>
<text x="175" y="238.2" transform="rotate(-90 175 238.2)">15</text>
<text x="177.5" y="238.2" transform="rotate(-90 177.5 238.2)">16</text>
<text x="180.1" y="238.2" transform="rotate(-90 180.1 238.2)">17</text>
<text x="182.6" y="238.2" transform="rotate(-90 182.6 238.2)">18</text>
<text x="185.2" y="238.2" transform="rotate(-90 185.2 238.2)">19</text>
<text x="187.7" y="238.2" transform="rotate(-90 187.7 238.2)">20</text>
<text x="41.2" y="252.5">3</text>
<text x="53.9" y="252.5">2</text>
<text x="48" y="259.8" transform="rotate(-90 48 259.8)">1</text>
</g>
<g font-size="1.8" fill="#0f0f0f">
<text x="33" y="45.4">nrst</text>
<text x="83.8" y="49.2">bootR2</text>
<text x="126.9" y="77.1">nrst</text>
<text x="163.8" y="77.2">10 pa0</text>
<text x="123.2" y="82.2">boot</text>
<text x="163.8" y="79.8">11 pa1</text>
<text x="163.8" y="82.3">12 pa2</text>
<text x="127.1" y="87.3">pd0</text>
<text x="127.1" y="89.8">pd1</text>
<text x="163.8" y="84.8">13 pa3</text>
<text x="163.8" y="87.4">14 pa4</text>
<text x="163.8" y="89.9">15 pa5</text>
<text x="126" y="94.9">pc15</text>
<text x="163.8" y="92.5">16 pa6</text>
<text x="163.8" y="95">17 pa7</text>
<text x="126" y="100">pc13</text>
<text x="126" y="97.4">pc14</text>
<text x="163.8" y="97.5">29 pa8</text>
<text x="163.8" y="100.1">30 pa9</text>
<text x="127.1" y="105.1">pb1</text>
<text x="127.1" y="107.6">pb0</text>
<text x="130.8" y="107.7">19</text>
<text x="163.8" y="102.6">31 pa10</text>
<text x="163.8" y="105.2">32 pa11</text>
<text x="163.8" y="107.7">33 pa12</text>
<text x="127.1" y="112.7">pb3</text>
<text x="130.8" y="112.8">39</text>
<text x="163.8" y="110.2">34 pa13</text>
<text x="163.8" y="112.8">37 pa14</text>
<text x="61" y="116.5">pb11</text>
<text x="127.1" y="115.2">pb4</text>
<text x="127.1" y="117.8">pb5</text>
<text x="130.8" y="115.3">40</text>
<text x="130.8" y="117.9">41</text>
<text x="163.8" y="115.3">38 pa15</text>
<text x="127.1" y="120.3">pb6</text>
<text x="130.8" y="120.4">42</text>
<text x="125.9" y="130.5">pb12</text>
<text x="130.8" y="130.6">21</text>
<text x="61" y="133">pb10</text>
<text x="125.9" y="135.5">pb10</text>
<text x="125.9" y="133">pb11</text>
<text x="130.8" y="135.6">25</text>
<text x="125.9" y="140.6">pb14</text>
<text x="125.9" y="138.1">pb13</text>
<text x="125.9" y="143.2">pb15</text>
<text x="130.8" y="138.2">26</text>
<text x="130.8" y="140.7">27</text>
<text x="130.8" y="143.3">28</text>
<text x="114.3" y="154.6">pb14</text>
<text x="118.1" y="159.7">pb13</text>
<text x="32.7" y="162.6" transform="rotate(-90 32.7 162.6)">pb1</text>
<text x="35.2" y="162.6" transform="rotate(-90 35.2 162.6)">pb0</text>
<text x="37.8" y="162.6" transform="rotate(-90 37.8 162.6)">pa7</text>
<text x="40.3" y="162.6" transform="rotate(-90 40.3 162.6)">pa6</text>
<text x="42.8" y="162.6" transform="rotate(-90 42.8 162.6)">pa5</text>
<text x="45.4" y="162.6" transform="rotate(-90 45.4 162.6)">pa4</text>
<text x="47.9" y="162.6" transform="rotate(-90 47.9 162.6)">pa3</text>
<text x="50.5" y="162.6" transform="rotate(-90 50.5 162.6)">pa2</text>
<text x="53" y="162.6" transform="rotate(-90 53 162.6)">pa1</text>
<text x="55.5" y="162.6" transform="rotate(-90 55.5 162.6)">pa0</text>
<text x="63.2" y="162.6" transform="rotate(-90 63.2 162.6)">nrst</text>
<text x="65.7" y="162.6" transform="rotate(-90 65.7 162.6)">pd1</text>
<text x="68.2" y="162.6" transform="rotate(-90 68.2 162.6)">pd0</text>
<text x="70.8" y="162.6" transform="rotate(-90 70.8 162.6)">pc15</text>
<text x="73.3" y="162.6" transform="rotate(-90 73.3 162.6)">pc14</text>
<text x="75.9" y="162.6" transform="rotate(-90 75.9 162.6)">pc13</text>
<text x="21.6" y="196.5">pa1</text>
<text x="115.2" y="195.6" transform="rotate(-90 115.2 195.6)">pb13</text>
<text x="144.4" y="243.7" transform="rotate(-90 144.4 243.7)">pb10</text>
<text x="147" y="243.7" transform="rotate(-90 147 243.7)">pb11</text>
<text x="149.5" y="243.7" transform="rotate(-90 149.5 243.7)">pb12</text>
<text x="152.1" y="243.7" transform="rotate(-90 152.1 243.7)">pb13</text>
<text x="154.6" y="243.7" transform="rotate(-90 154.6 243.7)">pb14</text>
<text x="157.1" y="243.7" transform="rotate(-90 157.1 243.7)">pb15</text>
<text x="159.7" y="242.5" transform="rotate(-90 159.7 242.5)">pa8</text>
<text x="162.2" y="242.5" transform="rotate(-90 162.2 242.5)">pa9</text>
<text x="164.8" y="243.7" transform="rotate(-90 164.8 243.7)">pa10</text>
<text x="167.3" y="243.7" transform="rotate(-90 167.3 243.7)">pa11</text>
<text x="169.8" y="243.7" transform="rotate(-90 169.8 243.7)">pa12</text>
<text x="172.4" y="243.7" transform="rotate(-90 172.4 243.7)">pa13</text>
<text x="174.9" y="243.7" transform="rotate(-90 174.9 243.7)">pa14</text>
<text x="177.5" y="243.7" transform="rotate(-90 177.5 243.7)">pa15</text>
<text x="180" y="242.5" transform="rotate(-90 180 242.5)">pb3</text>
<text x="182.5" y="242.5" transform="rotate(-90 182.5 242.5)">pb4</text>
<text x="185.1" y="242.5" transform="rotate(-90 185.1 242.5)">pb5</text>
<text x="187.6" y="242.5" transform="rotate(-90 187.6 242.5)">pb6</text>
</g>
<text font-size="1.8" fill="#009600" x="19" y="188.9">pa0</text>
</svg>
